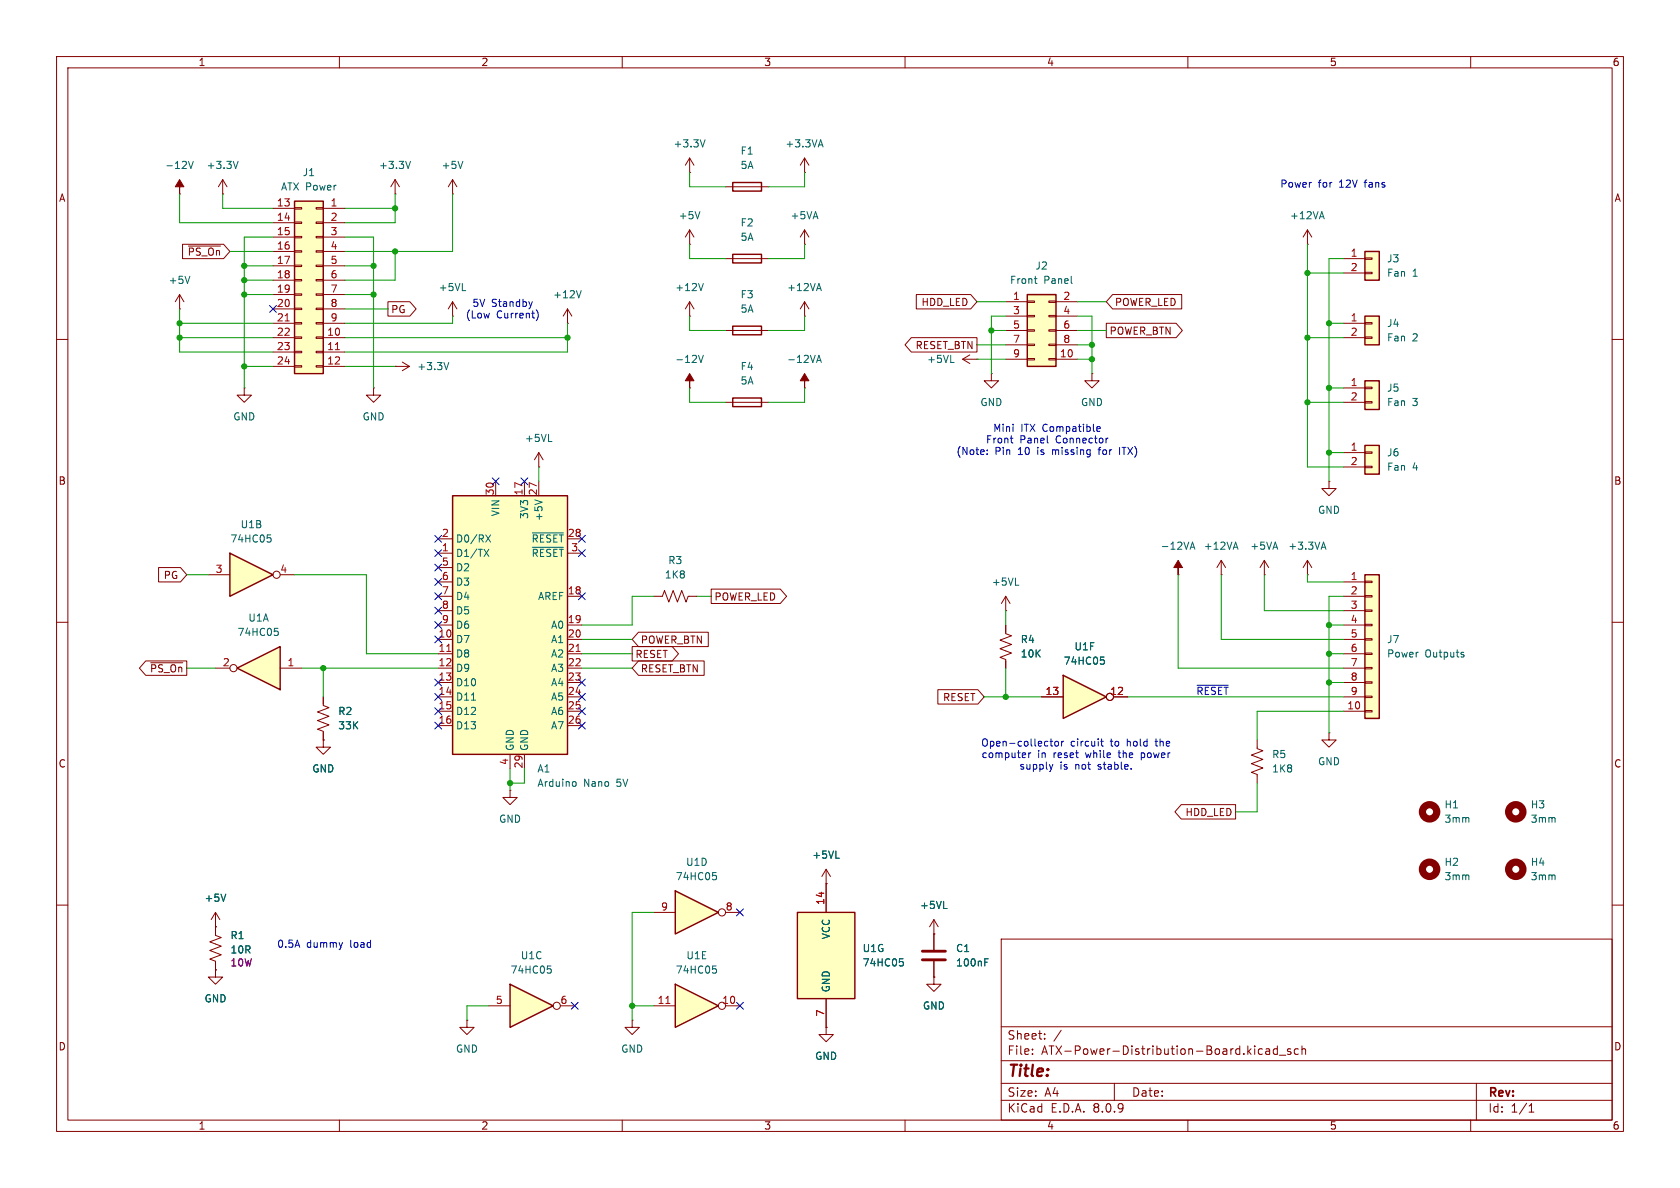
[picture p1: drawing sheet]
<svg xmlns="http://www.w3.org/2000/svg" width="297mm" height="210mm" viewBox="0 0 297 210" stroke-linecap="round" stroke-linejoin="round" font-family="sans-serif">
<g fill="none" stroke="#840000" stroke-width=".18">
<path d="M10 10h277v190h-277zM12 12h273v186h-273zM60 10v2M110 10v2M160 10v2M210 10v2M260 10v2M10 60h2M285 60h2M10 110h2M285 110h2M10 160h2"/>
<path d="M177 166h108v32h-108zM285 160h2M60 198v2M110 198v2M160 198v2M177 194.5h108M177 191.5h108M177 187.5h108M177 181.5h108M182.5 186.3v.1M182.5 185.5v.1M184.7 183.6v.1"/>
<path d="M184.7 182.8v.1M187.6 182.1l-1.3 2M197 191.5v3M210 198v2M222.6 186.3h.6M222.6 185.5h.6M223.8 185.5h.6l.1 .9M224.5 185.8h-.5a.29 .29 0 0 0-.3 .3 .29 .29 0 0 0 .3 .3l.5-.1M225.8 185.5l-.4-.1-.3 .3v.4l.1 .2h.6M225.8 184.9v1.5M226.2 186.5h1.1M228.2 185.5l-.4-.1-.2 .2 .1 .2 .5 .2v.3h-.6"/>
<path d="M229.5 185.5l-.4-.1-.3 .3v.4l.2 .2h.5M230.2 185.5l.2-.1 .3 .1 .1 .9M230.2 184.9v1.5M260 198v2M261 191.5v6.5M270.3 196.6h.9M270.3 195.5l.4-.4v1.5"/>
</g>
<path d="M40.6 97.8l7.7 3.8-7.7 3.8z" fill="#ffffc2"/>
<path d="M129.5 32.3h5.1v1.5h-5.1zM129.5 45h5.1v1.5h-5.1zM129.5 57.7h5.1v1.5h-5.1zM129.5 70.4h5.1v1.5h-5.1zM40.6 97.8l7.7 3.8-7.7 3.8z" fill="none" stroke="#840000" stroke-width=".25"/>
<g fill="none" stroke="#840000" stroke-width=".18">
<path d="M80 34.3h.1M80 31.8l-.8 1.2M80 31.8v2.5M80 31.8l.8 1.2M121.9 30.5h.1M121.9 27.9l-.7 1.3M121.9 27.9v2.6M121.9 27.9l.8 1.3M128.3 33h7.6M142.2 30.5h.1M142.2 27.9v2.6M142.2 27.9l-.7 1.3"/>
<path d="M142.2 27.9l.8 1.3M80 55.9h.1M80 53.3v2.6M80 53.3l-.8 1.3M80 53.3l.8 1.3M100.3 57.2h.1M100.3 54.6l-.7 1.3M100.3 54.6v2.6M100.3 54.6l.8 1.3M121.9 43.2h.1M121.9 55.9h.1M121.9 40.6v2.6"/>
<path d="M121.9 53.3v2.6M121.9 40.6l-.7 1.3M121.9 40.6l.8 1.3M121.9 53.3l-.7 1.3M121.9 53.3l.8 1.3M128.3 45.7h7.6M128.3 58.4h7.6M142.2 43.2h.1M142.2 55.9h.1M142.2 40.6l-.7 1.3M142.2 40.6v2.6M142.2 53.3v2.6"/>
<path d="M142.2 40.6l.8 1.3M142.2 53.3l-.7 1.3M142.2 53.3l.8 1.3M43.2 68.6v1.3h1.2l-1.2 1.2-1.3-1.2h1.3M43.2 68.6h.1M66 68.6v1.3h1.3l-1.3 1.2-1.2-1.2h1.2M66 68.6h.1M121.9 68.6h.1M128.3 71.1h7.6M170.2 63.5l1.2 .8M170.2 63.5h2.5M171.4 62.7l-1.2 .8"/>
<path d="M172.7 63.5h.1M36.8 101.6h3.8M49.5 101.6h2.6"/>
<circle cx="48.9" cy="101.6" r=".63"/>
</g>
<g fill="none" stroke="#006464" stroke-width=".18">
<path d="M81.8 28.5l-.4 1.3M123.7 37.4l-.4 1.3M124.6 24.7l-.4 1.3M144.8 25.6h.6M145.1 24.7l.4 1.3M81.7 51.4h.6M102.7 51.4l-.4 1.2M124.3 50.1l-.4 1.3M144.5 51h.6M144.8 50.1l.4 1.3M123.5 62.8l.4 1.3 .4-1.3M168.1 64.1h.6"/>
<path d="M47.3 94.6h.6M47.4 95h.3l.2 .3-.1 .5h-.4"/>
</g>
<path d="M121.9 66l.8 1.3h-.8v1.3v-1.3h-.7z" fill="#840000" stroke="#840000" stroke-width=".18"/>
<path d="M188 119.4l7.6 3.8-7.6 3.8z" fill="#ffffc2"/>
<path d="M188 119.4l7.6 3.8-7.6 3.8z" fill="none" stroke="#840000" stroke-width=".25"/>
<g fill="none" stroke="#840000" stroke-width=".18">
<path d="M69.8 64.8h.1M69.8 64.8h2.6M71.1 64l1.3 .8M72.4 64.8l-1.3 .7M215.9 99.1l-.8 1.2M215.9 99.1v2.5M215.9 99.1l.8 1.2M223.5 99.1l-.7 1.2M223.5 99.1v2.5M223.5 99.1l.8 1.2M231.1 99.1l-.7 1.2M231.1 99.1v2.5"/>
<path d="M231.1 99.1l.8 1.2M177.8 108h.1M177.8 105.4l-.8 1.3M177.8 105.4v2.6M177.8 105.4l.8 1.3M208.3 101.6h.1M215.9 101.6h.1M223.5 101.6h.1M231.1 101.6h.1M184.1 123.2h3.9M196.8 123.2h2.6M222.2 130.8v1.5l1.1 .4-2.1 .8 2.1 .7-2.1 .8 2.1 .8-2.1 .7 1 .4v1.5"/>
<path d="M234.9 129.5v1.3h1.3l-1.3 1.3-1.2-1.3h1.2M234.9 129.5h.1M146 156.2h.1M146 153.7l-.7 1.2M146 153.7v2.5M146 153.7l.8 1.2M165.1 172.7v1.3h1.3l-1.3 1.3-1.3-1.3h1.3M165.1 172.7h.1M165.1 165.1h.1M165.1 162.6v5.3M165.1 169.9v2.8M165.1 162.6l-.8 1.2"/>
<path d="M165.1 162.6l.8 1.2M146 181.6v1.3h1.3l-1.3 1.3-1.2-1.3h1.2M146 181.6h.1"/>
<circle cx="196.2" cy="123.2" r=".63"/>
</g>
<g fill="none" stroke="#006464" stroke-width=".18">
<path d="M79.3 64.1l-.4 1.2M210.4 97.1l.4-1.3 .4 1.3M210.5 96.7h.6M218.1 96.7h.6M218.4 95.8l.5 1.3M233.7 96.7h.6M234 95.8l.4 1.3M179.5 103.4h.6M194.6 116.1h.6M194.7 116.6h.3l.2 .3-.1 .5h-.4M147.8 151.7h.6M166.8 160.6h.6"/>
<path d="M174.1 170.1h.4M174.1 169.5h.6"/>
</g>
<g fill="none" stroke="#840000" stroke-width="1.3">
<circle cx="252.7" cy="143.5" r="1.27"/>
<circle cx="252.7" cy="153.7" r="1.27"/>
<circle cx="268" cy="143.5" r="1.27"/>
<circle cx="268" cy="153.7" r="1.27"/>
</g>
<path d="M208.3 99.1l.7 1.2h-.7v1.3v-1.3h-.8z" fill="#840000" stroke="#840000" stroke-width=".18"/>
<path d="M163.1 169.7h4M163.1 168.1h4" fill="none" stroke="#840000" stroke-width=".51"/>
<path d="M141 161.3h10.1v15.2h-10.1z" fill="#ffffc2"/>
<path d="M141 161.3h10.1v15.2h-10.1z" fill="none" stroke="#840000" stroke-width=".25"/>
<path d="M146 156.2v5.1M146 176.5v5.1M82.5 180.3v1.3h1.3l-1.3 1.3-1.2-1.3h1.2M82.5 180.3h.1M111.8 180.3v1.3h1.2l-1.2 1.3-1.3-1.3h1.3M111.8 180.3h.1" fill="none" stroke="#840000" stroke-width=".18"/>
<path d="M159 169.5h.6M159.2 170h.3l.2 .2-.1 .4-.4 .2" fill="none" stroke="#006464" stroke-width=".18"/>
<path d="M90.2 174l7.6 3.8-7.6 3.8z" fill="#ffffc2"/>
<path d="M90.2 174l7.6 3.8-7.6 3.8z" fill="none" stroke="#840000" stroke-width=".25"/>
<g fill="none" stroke="#840000" stroke-width=".18">
<path d="M115.6 105.4h1.5l.4-1 .7 2 .8-2 .8 2 .7-2 .8 2 .4-1h1.5M90.2 139.7v1.3h1.2l-1.2 1.2-1.3-1.2h1.3M90.2 139.7h.1M86.4 177.8h3.8M99.1 177.8h2.5"/>
<circle cx="98.4" cy="177.8" r=".63"/>
</g>
<path d="M96.8 170.8h.6M96.9 171.2h.3l.3 .3-.2 .5h-.4" fill="none" stroke="#006464" stroke-width=".18"/>
<path d="M119.4 157.5l7.6 3.8-7.6 3.8z" fill="#ffffc2"/>
<path d="M119.4 157.5l7.6 3.8-7.6 3.8z" fill="none" stroke="#840000" stroke-width=".25"/>
<g fill="none" stroke="#840000" stroke-width=".18">
<path d="M115.6 161.3h3.8M128.3 161.3h2.5"/>
<circle cx="127.6" cy="161.3" r=".63"/>
</g>
<path d="M126 154.2h.6M126.1 154.7h.3l.3 .3-.2 .5h-.4" fill="none" stroke="#006464" stroke-width=".18"/>
<path d="M119.4 174l7.6 3.8-7.6 3.8z" fill="#ffffc2"/>
<path d="M119.4 174l7.6 3.8-7.6 3.8z" fill="none" stroke="#840000" stroke-width=".25"/>
<g fill="none" stroke="#840000" stroke-width=".18">
<path d="M31.7 34.3h.1M39.4 34.3h.1M39.4 31.8l-.8 1.2M39.4 31.8v2.5M39.4 31.8l.7 1.2M69.8 34.3h.1M69.8 31.8l-.7 1.2M69.8 31.8v2.5M69.8 31.8l.8 1.2M31.7 54.6h.1M31.7 52.1l-.7 1.2M31.7 52.1v2.5"/>
<path d="M31.7 52.1l.8 1.2M142.2 68.6h.1M115.6 177.8h3.8M128.3 177.8h2.5"/>
<circle cx="127.6" cy="177.8" r=".63"/>
</g>
<path d="M117.7 177.4h.7" fill="none" stroke="#a90000" stroke-width=".18"/>
<path d="M33.3 28.5l.4 1.3 .5-1.3M42.1 28.5l-.4 1.3M72.6 28.5l-.5 1.3M33.6 48.8l-.5 1.3M144.4 64.1l.4-1.3 .4 1.3M144.5 63.7h.6M126 170.8h.6M126.1 171.2h.3l.3 .3-.2 .5h-.4" fill="none" stroke="#006464" stroke-width=".18"/>
<g fill="#840000" stroke="#840000" stroke-width=".18">
<path d="M142.2 66l.8 1.3h-.8v1.3v-1.3h-.7z"/>
<path d="M31.7 31.8l.8 1.2h-.8v1.3v-1.3h-.7z"/>
</g>
<path d="M52.1 35.6h5v30.4h-5z" fill="#ffffc2"/>
<g fill="none" stroke="#840000" stroke-width=".18">
<path d="M48.3 36.8h3.8M48.3 39.4h3.8M52.1 39.2h1.2v.3h-1.2zM52.1 36.7h1.2v.3h-1.2zM55.9 39.2h1.2v.3h-1.2zM55.9 36.7h1.2v.3h-1.2zM57.1 36.8h3.9M57.1 39.4h3.9M48.3 59.7h3.8M48.3 41.9h3.8M48.3 44.5h3.8M48.3 47h3.8"/>
<path d="M48.3 49.5h3.8M48.3 52.1h3.8M48.3 54.6h3.8M48.3 57.2h3.8M52.1 59.6h1.2v.2h-1.2zM52.1 57h1.2v.3h-1.2zM52.1 54.5h1.2v.2h-1.2zM52.1 51.9h1.2v.3h-1.2zM52.1 49.4h1.2v.3h-1.2zM52.1 46.9h1.2v.2h-1.2zM52.1 44.3h1.2v.3h-1.2zM52.1 41.8h1.2v.2h-1.2z"/>
<path d="M55.9 59.6h1.2v.2h-1.2zM55.9 57h1.2v.3h-1.2zM55.9 54.5h1.2v.2h-1.2zM55.9 51.9h1.2v.3h-1.2zM55.9 49.4h1.2v.3h-1.2zM55.9 46.9h1.2v.2h-1.2zM55.9 44.3h1.2v.3h-1.2zM55.9 41.8h1.2v.2h-1.2zM57.1 59.7h3.9M57.1 41.9h3.9M57.1 44.5h3.9M57.1 47h3.9"/>
<path d="M57.1 49.5h3.9M57.1 52.1h3.9M57.1 54.6h3.9M57.1 57.2h3.9M48.3 62.2h3.8M48.3 64.8h3.8M52.1 64.6h1.2v.3h-1.2zM52.1 62.1h1.2v.3h-1.2zM55.9 64.6h1.2v.3h-1.2zM55.9 62.1h1.2v.3h-1.2zM57.1 62.2h3.9M57.1 64.8h3.9"/>
</g>
<path d="M52.1 35.6h5v30.4h-5z" fill="none" stroke="#840000" stroke-width=".25"/>
<path d="M50.4 56.7h.7M59.3 61.8h.7" fill="none" stroke="#a90000" stroke-width=".18"/>
<path d="M241.3 55.9h2.5v5.1h-2.5z" fill="#ffffc2"/>
<path d="M237.5 57.2h3.8M237.5 59.7h3.8M241.3 59.6h1.3v.2h-1.3zM241.3 57h1.3v.3h-1.3z" fill="none" stroke="#840000" stroke-width=".18"/>
<path d="M241.3 55.9h2.5v5.1h-2.5z" fill="none" stroke="#840000" stroke-width=".25"/>
<path d="M241.3 67.3h2.5v5.1h-2.5z" fill="#ffffc2"/>
<path d="M237.5 68.6h3.8M237.5 71.1h3.8M241.3 71h1.3v.2h-1.3zM241.3 68.5h1.3v.2h-1.3zM234.9 85.1v1.3h1.3l-1.3 1.2-1.2-1.2h1.2M234.9 85.1h.1" fill="none" stroke="#840000" stroke-width=".18"/>
<path d="M241.3 67.3h2.5v5.1h-2.5z" fill="none" stroke="#840000" stroke-width=".25"/>
<path d="M241.3 78.7h2.5v5.1h-2.5z" fill="#ffffc2"/>
<path d="M175.3 66v1.3h-1.3l1.3 1.3 1.2-1.3h-1.2M175.3 66h.1M193 66v1.3h1.3l-1.3 1.3-1.2-1.3h1.2M193 66h.1M241.3 79.9h1.3v.2h-1.3zM237.5 80h3.8M237.5 82.6h3.8M241.3 82.4h1.3v.3h-1.3z" fill="none" stroke="#840000" stroke-width=".18"/>
<path d="M241.3 78.7h2.5v5.1h-2.5z" fill="none" stroke="#840000" stroke-width=".25"/>
<path d="M181.6 52.1h5.1v12.7h-5.1z" fill="#ffffc2"/>
<g fill="none" stroke="#840000" stroke-width=".18">
<path d="M177.8 53.3h3.8M177.8 55.9h3.8M177.8 58.4h3.8M181.6 58.3h1.3v.2h-1.3zM181.6 55.8h1.3v.2h-1.3zM181.6 53.2h1.3v.3h-1.3zM185.4 58.3h1.3v.2h-1.3zM185.4 55.8h1.3v.2h-1.3zM185.4 53.2h1.3v.3h-1.3zM186.7 53.3h3.8M186.7 55.9h3.8M186.7 58.4h3.8"/>
<path d="M231.1 43.2h.1M231.1 40.6l-.7 1.3M231.1 40.6v2.6M231.1 40.6l.8 1.3M177.8 63.5h3.8M177.8 61h3.8M181.6 63.4h1.3v.2h-1.3zM181.6 60.8h1.3v.3h-1.3zM185.4 63.4h1.3v.2h-1.3zM185.4 60.8h1.3v.3h-1.3zM186.7 63.5h3.8M186.7 61h3.8"/>
</g>
<path d="M181.6 52.1h5.1v12.7h-5.1z" fill="none" stroke="#840000" stroke-width=".25"/>
<path d="M233.4 38.3h.6M233.7 37.4l.4 1.3M182.8 49.3h.5M183.1 50l.2 .1M189.4 50l.2 .1" fill="none" stroke="#006464" stroke-width=".18"/>
<path d="M241.3 44.5h2.5v5h-2.5z" fill="#ffffc2"/>
<g fill="none" stroke="#840000" stroke-width=".18">
<path d="M237.5 45.7h3.8M237.5 48.3h3.8M241.3 48.1h1.3v.3h-1.3zM241.3 45.6h1.3v.2h-1.3zM95.2 82.6h.1M95.2 80l-.7 1.3M95.2 80v2.6M95.2 80l.8 1.3M177.8 110.5v1.5l1 .4-2 .8 2 .7-2 .8 2 .7-2 .8 1 .4v1.5M57.1 130.8v1.3h1.3l-1.3 1.3-1.2-1.3h1.2M57.1 130.8h.1M57.1 123.2v1.5l1.1 .4-2.1 .8 2.1 .7-2.1 .8 2.1 .7-2.1 .8 1 .4v1.5"/>
<path d="M38.1 163.8h.1M38.1 171.5v1.2h1.3l-1.3 1.3-1.3-1.3h1.3M38.1 171.5h.1M38.1 161.3v4.1l1 .3-2 .8 2 .8-2 .7 2 .8-2 .7 1 .4v1.6M38.1 161.3l-.8 1.3M38.1 161.3l.8 1.3"/>
</g>
<path d="M241.3 44.5h2.5v5h-2.5z" fill="none" stroke="#840000" stroke-width=".25"/>
<path d="M97 78h.6M39.9 158.1l-.4 1.2" fill="none" stroke="#006464" stroke-width=".18"/>
<path d="M80 87.6h20.3v45.8h-20.3z" fill="#ffffc2"/>
<path d="M80 87.6h20.3v45.8h-20.3z" fill="none" stroke="#840000" stroke-width=".25"/>
<g fill="none" stroke="#840000" stroke-width=".18">
<path d="M77.5 97.8h2.5M77.5 95.3h2.5M87.6 85.1v2.5M92.7 85.1v2.5M95.2 85.1v2.5M100.3 97.8h2.6M100.3 95.3h2.6M77.5 113h2.5M77.5 115.6h2.5M77.5 118.1h2.5M77.5 105.4h2.5M77.5 110.5h2.5"/>
<path d="M77.5 100.3h2.5M77.5 102.9h2.5M77.5 108h2.5M100.3 113h2.6M100.3 115.6h2.6M100.3 118.1h2.6M100.3 105.4h2.6M100.3 110.5h2.6M77.5 120.7h2.5M77.5 123.2h2.5M77.5 125.7h2.5M77.5 128.3h2.5"/>
<path d="M90.2 133.4v2.5M92.7 133.4v2.5M100.3 120.7h2.6M100.3 123.2h2.6M100.3 125.7h2.6M100.3 128.3h2.6"/>
</g>
<path d="M85.6 97.1l.8 1.3M85.9 94.6l.8 1.2M86.4 97.1l-.8 1.3M86.7 94.6l-.8 1.2M94.1 94.2h5.5M94.1 96.7h5.5M94.6 88.4l1.2 .4M83.3 123.8h.8M101.4 138.2h.3l.1 .2v.5l-.4 .1" fill="none" stroke="#006464" stroke-width=".18"/>
<path d="M79 115.2h.7M101.8 115.2h.8" fill="none" stroke="#a90000" stroke-width=".18"/>
<path d="M41.9 118.1l7.6-3.8v7.6z" fill="#ffffc2"/>
<path d="M41.9 118.1l7.6-3.8v7.6z" fill="none" stroke="#840000" stroke-width=".25"/>
<g fill="none" stroke="#840000" stroke-width=".18">
<path d="M38.1 118.1h2.5M49.5 118.1h3.8"/>
<circle cx="41.3" cy="118.1" r=".63"/>
</g>
<path d="M48.5 111.1h.6M48.7 111.6h.3l.2 .2-.1 .5h-.4" fill="none" stroke="#006464" stroke-width=".18"/>
<path d="M241.3 101.6h2.5v25.4h-2.5z" fill="#ffffc2"/>
<g fill="none" stroke="#840000" stroke-width=".18">
<path d="M32.3 43.2h7.2l1.1 1.3-1.1 1.2h-7.2zM33.3 43.5h5.7M68.6 53.3h3.9l1.1 1.3-1.1 1.3h-3.9zM161.1 59.7h11.6v2.5h-11.6l-1.1-1.2zM162 52.1h9.6l1.1 1.2-1.1 1.3h-9.6zM195.6 57.1h12.3l1.1 1.3-1.1 1.3h-12.3zM196.7 52.1h12.2v2.5h-12.2l-1.1-1.3zM25.8 116.8h7.2v2.6h-7.2l-1.2-1.3zM26.6 117.2h5.7M28 100.3h3.9l1.1 1.3-1.1 1.3h-3.9zM111.8 114.3h7l1.2 1.3-1.2 1.2h-7zM112.9 116.8h11.6v2.6h-11.6l-1.1-1.3z"/>
<path d="M112.9 111.8h12.3v2.5h-12.3l-1.1-1.3zM125.7 104.1h12.2l1.2 1.3-1.2 1.3h-12.2zM177.8 110.5v1.3M177.8 116.8v1.3M237.5 102.9h3.8M237.5 105.4h3.8M237.5 108h3.8M237.5 110.5h3.8M237.5 113h3.8M237.5 115.6h3.8M237.5 118.1h3.8M241.3 118h1.3v.2h-1.3z"/>
<path d="M241.3 115.4h1.3v.3h-1.3zM241.3 112.9h1.3v.3h-1.3zM241.3 110.4h1.3v.2h-1.3zM241.3 107.8h1.3v.3h-1.3zM241.3 105.3h1.3v.2h-1.3zM241.3 102.7h1.3v.3h-1.3zM57.1 130.8h.1M57.1 123.2v1.3M57.1 129.5v1.3M165.8 121.9h7.1l1.1 1.3-1.1 1.3h-7.1zM184.1 123.2h3.9M196.8 123.2h2.6"/>
<path d="M237.5 125.7h3.8M237.5 120.7h3.8M237.5 123.2h3.8M241.3 125.6h1.3v.3h-1.3zM241.3 123.1h1.3v.2h-1.3zM241.3 120.5h1.3v.3h-1.3zM146 156.2h.1M146 156.2v5.1M208.8 142.2h9.6v2.6h-9.6l-1.1-1.3zM38.1 171.5h.1M38.1 163.8h.1M38.1 163.8v1.3"/>
<path d="M38.1 170.2v1.3M146 176.5v5.1M165.1 165.1h.1M165.1 172.7h.1M165.1 165.1v2.8M165.1 169.9v2.8M146 181.6h.1"/>
<circle cx="196.2" cy="123.2" r=".63"/>
</g>
<path d="M241.3 101.6h2.5v25.4h-2.5z" fill="none" stroke="#840000" stroke-width=".25"/>
<path d="M194.6 116.1h.6M194.7 116.6h.3l.2 .3-.1 .5h-.4M258.6 115.7l.2 .2-.2 .2M258.6 115.3l.2 .1M39.9 158.1l-.4 1.2M147.8 151.7h.6M159 169.5h.6M159.2 170h.3l.2 .2-.1 .4-.4 .2M166.8 160.6h.6M174.1 169.5h.6M174.1 170.1h.4" fill="none" stroke="#006464" stroke-width=".18"/>
<g fill="none" stroke="#0000c2" stroke-width=".18">
<path d="M94.1 53.3l-.3 .9M94.8 54.8a1.46 1.46 0 0 1 0 1.9M174.5 79.6v.1M178.6 77.5h.5M178.8 78.2l.3 .1M185.2 78.2l.1 .1M193.9 76.1l.2 .2 .3-.1M193.9 75.6l.2-.2h.2l.2 .2v.1l-.6 .1M194.1 79.5h.5M194.4 79.1l-.1 1.3M195.9 77.5l-.4 .2M197.9 79.1v1.3"/>
<path d="M174.5 80.2v.2M181.9 133.1v.8M182 133.1l-.1 .2M185.5 135.1l.3 .9M185.6 131h.5M185.8 130.6v1.1l.3 .2M185.8 136l-.1 .3M186.1 135.1l-.3 .9M186.5 131.2l.2-.2 .4 .2v.4l-.1 .2-.3 .1-.2-.1zM187.7 131v.9M188 131l-.3 .3M194.6 131h.5"/>
<path d="M194.8 130.6v1.1l.3 .2M201.8 133.1v1.3M201.8 133.9h.1M201.9 133.1h-.1M211.6 121.1h5.5"/>
</g>
<g fill="none" stroke="#009600" stroke-width=".18">
<path d="M31.7 34.3v5.1h16.6M39.4 34.3v2.5h8.9M61 36.8h8.8M69.8 34.3v5.1h-8.8M80 34.3v10.2h-19M121.9 30.5v2.5h6.4M142.2 30.5v2.5h-6.3M31.7 57.2h16.6M31.7 59.7h16.6M31.7 54.6v7.6h16.6M40.6 44.5h7.7M43.2 52.1h5.1"/>
<path d="M43.2 47h5.1M43.2 49.5h5.1M48.3 41.9h-5.1v26.7M61 52.1h5M61 59.7h39.3M61 41.9h5v26.7M61 47h5M61 54.6h7.6M69.8 44.5v5h-8.8M80 55.9v1.3h-19M100.3 57.2v5h-39.3M121.9 55.9v2.5h6.4"/>
<path d="M121.9 43.2v2.5h6.4M142.2 55.9v2.5h-6.3M142.2 43.2v2.5h-6.3M172.7 53.3h5.1M175.3 58.4h2.5M177.8 55.9h-2.5v10.1M190.5 55.9h2.5v10.1M190.5 58.4h5.1M190.5 53.3h5.1M231.1 43.2v39.4h6.4M231.1 48.3h6.4M231.1 59.7h6.4"/>
<path d="M234.9 57.2h2.6M237.5 45.7h-2.6v39.4M43.2 64.8h5.1M61 64.8h8.8M121.9 68.6v2.5h6.4M142.2 68.6v2.5h-6.3M172.7 63.5h5.1M172.7 61h5.1M190.5 63.5h2.5M190.5 61h2.5M231.1 71.1h6.4M234.9 68.6h2.6"/>
<path d="M95.2 82.6v2.5M234.9 80h2.6M33 118.1h5.1M33 101.6h3.8M52.1 101.6h12.7v14h12.7M53.3 118.1h24.2M57.1 118.1v5.1M102.9 118.1h8.9M102.9 115.6h8.9M102.9 113h8.9M115.6 105.4h-3.8v5.1h-8.9M123.2 105.4h2.5"/>
<path d="M177.8 108v2.5M177.8 118.1v5.1M208.3 101.6v16.5h29.2M215.9 101.6v11.4h21.6M223.5 101.6v6.4h14M231.1 101.6v1.3h6.4M234.9 115.6h2.6M234.9 110.5h2.6M237.5 105.4h-2.6v24.1M90.2 135.9v3.8M92.7 135.9v2.5h-2.5M174 123.2h10.1"/>
<path d="M199.4 123.2h38.1M222.2 138.4v5.1h-3.8M234.9 120.7h2.6M237.5 125.7h-15.3v5.1M86.4 177.8h-3.9v2.5M111.8 177.8h3.8M115.6 161.3h-3.8v19"/>
</g>
<g fill="none" stroke="#000084" stroke-width=".18">
<path d="M47.7 54l1.2 1.2M48.9 54l-1.2 1.2M76.9 94.6l1.2 1.3M76.9 99.7l1.2 1.2M76.9 97.2l1.2 1.2M78.1 94.6l-1.2 1.3M78.1 99.7l-1.2 1.2M78.1 97.2l-1.2 1.2M87 84.5l1.2 1.2M88.2 84.5l-1.2 1.2M92.1 84.5l1.2 1.2M93.3 84.5l-1.2 1.2"/>
<path d="M102.3 97.2l1.2 1.2M102.3 94.6l1.2 1.3M103.5 97.2l-1.2 1.2M103.5 94.6l-1.2 1.3M76.9 109.9l1.2 1.2M76.9 102.3l1.2 1.2M76.9 112.4l1.2 1.2M76.9 104.8l1.2 1.2M76.9 107.3l1.2 1.3M78.1 109.9l-1.2 1.2M78.1 102.3l-1.2 1.2M78.1 112.4l-1.2 1.2"/>
<path d="M78.1 104.8l-1.2 1.2M78.1 107.3l-1.2 1.3M102.3 104.8l1.2 1.2M103.5 104.8l-1.2 1.2M76.9 127.7l1.2 1.2M76.9 122.6l1.2 1.2M76.9 125.1l1.2 1.2M76.9 120l1.2 1.3M78.1 127.7l-1.2 1.2M78.1 122.6l-1.2 1.2M78.1 125.1l-1.2 1.2M78.1 120l-1.2 1.3"/>
<path d="M102.3 125.1l1.2 1.2M102.3 127.7l1.2 1.2M102.3 122.6l1.2 1.2M102.3 120l1.2 1.3M103.5 125.1l-1.2 1.2M103.5 127.7l-1.2 1.2M103.5 122.6l-1.2 1.2M103.5 120l-1.2 1.3M101 177.2l1.2 1.2M102.2 177.2l-1.2 1.2M130.2 160.7l1.2 1.2M130.2 177.2l1.2 1.2"/>
<path d="M131.4 160.7l-1.2 1.2M131.4 177.2l-1.2 1.2"/>
</g>
<g fill="#009600" stroke="#009600" stroke-width=".18">
<circle cx="90.2" cy="138.4" r=".46"/>
<circle cx="57.1" cy="118.1" r=".46"/>
<circle cx="100.3" cy="59.7" r=".46"/>
<circle cx="234.9" cy="110.5" r=".46"/>
<circle cx="177.8" cy="123.2" r=".46"/>
<circle cx="234.9" cy="120.7" r=".46"/>
<circle cx="234.9" cy="115.6" r=".46"/>
<circle cx="43.2" cy="52.1" r=".46"/>
<circle cx="31.7" cy="57.2" r=".46"/>
<circle cx="43.2" cy="64.8" r=".46"/>
<circle cx="31.7" cy="59.7" r=".46"/>
<circle cx="69.8" cy="44.5" r=".46"/>
<circle cx="69.8" cy="36.8" r=".46"/>
<circle cx="175.3" cy="58.4" r=".46"/>
<circle cx="231.1" cy="48.3" r=".46"/>
<circle cx="234.9" cy="68.6" r=".46"/>
<circle cx="231.1" cy="71.1" r=".46"/>
<circle cx="234.9" cy="57.2" r=".46"/>
<circle cx="231.1" cy="59.7" r=".46"/>
<circle cx="234.9" cy="80" r=".46"/>
<circle cx="193" cy="61" r=".46"/>
<circle cx="193" cy="63.5" r=".46"/>
<circle cx="43.2" cy="49.5" r=".46"/>
<circle cx="43.2" cy="47" r=".46"/>
<circle cx="66" cy="52.1" r=".46"/>
<circle cx="66" cy="47" r=".46"/>
<circle cx="111.8" cy="177.8" r=".46"/>
</g>
<text font-size="2.8" fill="#840000" x="178" y="190.9">Title:</text>
<g font-size="2.1" fill="#840000">
<text x="178" y="184">Sheet:</text>
<text x="178" y="186.7">File:</text>
<text x="184.1" y="186.7">ATX-Power-Distribution-Board.kicad_sch</text>
<text x="178" y="196.9">KiCad</text>
<text x="178" y="194.1">Size:</text>
<text x="184.7" y="194.1">A4</text>
<text x="185.7" y="196.9">E.D.A.</text>
<text x="193.3" y="196.9">8.0.9</text>
<text x="200" y="194.1">Date:</text>
<text x="263" y="194.3">Rev:</text>
<text x="263" y="196.9">Id:</text>
<text x="267.1" y="196.9">1/1</text>
</g>
<g font-size="1.8" fill="#840000">
<text x="35" y="11.9">1</text>
<text x="85" y="11.9">2</text>
<text x="135" y="11.9">3</text>
<text x="185" y="11.9">4</text>
<text x="235" y="11.9">5</text>
<text x="285" y="11.9">6</text>
<text x="10.3" y="35.9">A</text>
<text x="285.3" y="35.9">A</text>
<text x="33.1" y="45.4">~{PS_On}</text>
<text x="69.1" y="55.6">PG</text>
<text x="162.8" y="54.3">HDD_LED</text>
<text x="196.1" y="59.4">POWER_BTN</text>
<text x="197" y="54.3">POWER_LED</text>
<text x="161.8" y="61.9">RESET_BTN</text>
<text x="10.3" y="85.9">B</text>
<text x="285.3" y="85.9">B</text>
<text x="28.8" y="102.6">PG</text>
<text x="126.2" y="106.4">POWER_LED</text>
<text x="113.2" y="114">POWER_BTN</text>
<text x="26.4" y="119.1">~{PS_On}</text>
<text x="112.2" y="116.5">RESET</text>
<text x="113.2" y="119.1">RESET_BTN</text>
<text x="166.6" y="124.1">RESET</text>
<text x="10.3" y="135.9">C</text>
<text x="285.3" y="135.9">C</text>
<text x="209.5" y="144.5">HDD_LED</text>
<text x="10.3" y="185.9">D</text>
<text x="285.3" y="185.9">D</text>
<text x="35" y="199.9">1</text>
<text x="85" y="199.9">2</text>
<text x="135" y="199.9">3</text>
<text x="185" y="199.9">4</text>
<text x="235" y="199.9">5</text>
<text x="285" y="199.9">6</text>
</g>
<g font-size="1.8" fill="#006464">
<text x="119" y="26.3">+3.3V</text>
<text x="130.8" y="27.5">F1</text>
<text x="138.8" y="26.3">+3.3VA</text>
<text x="29.1" y="30.1">-12V</text>
<text x="36.4" y="30.1">+3.3V</text>
<text x="49.6" y="33.9">ATX Power</text>
<text x="53.4" y="31.3">J1</text>
<text x="66.9" y="30.1">+3.3V</text>
<text x="78" y="30.1">+5V</text>
<text x="130.8" y="30.1">5A</text>
<text x="119.9" y="39">+5V</text>
<text x="130.8" y="40.2">F2</text>
<text x="139.7" y="39">+5VA</text>
<text x="228" y="39">+12VA</text>
<text x="130.8" y="42.8">5A</text>
<text x="183" y="47.9">J2</text>
<text x="245.1" y="46.6">J3</text>
<text x="29.7" y="50.4">+5V</text>
<text x="77.5" y="51.7">+5VL</text>
<text x="97.7" y="52.9">+12V</text>
<text x="119.3" y="51.7">+12V</text>
<text x="130.8" y="52.9">F3</text>
<text x="139.1" y="51.7">+12VA</text>
<text x="178.5" y="50.4">Front</text>
<text x="184.5" y="50.4">Panel</text>
<text x="245.1" y="49.1">Fan</text>
<text x="249.7" y="49.1">1</text>
<text x="130.8" y="55.5">5A</text>
<text x="245.1" y="58">J4</text>
<text x="73.7" y="65.6">+3.3V</text>
<text x="119.3" y="64.4">-12V</text>
<text x="130.8" y="65.6">F4</text>
<text x="139.1" y="64.4">-12VA</text>
<text x="163.8" y="64.4">+5VL</text>
<text x="245.1" y="60.6">Fan</text>
<text x="249.7" y="60.6">2</text>
<text x="130.8" y="68.2">5A</text>
<text x="173.2" y="72">GND</text>
<text x="191" y="72">GND</text>
<text x="245.1" y="69.4">J5</text>
<text x="245.1" y="72">Fan</text>
<text x="249.7" y="72">3</text>
<text x="41.1" y="74.5">GND</text>
<text x="64" y="74.5">GND</text>
<text x="92.7" y="78.3">+5VL</text>
<text x="245.1" y="80.9">J6</text>
<text x="245.1" y="83.4">Fan</text>
<text x="249.7" y="83.4">4</text>
<text x="42.4" y="93.6">U1B</text>
<text x="88.5" y="91.4" transform="rotate(-90 88.5 91.4)">VIN</text>
<text x="93.6" y="91.8" transform="rotate(-90 93.6 91.8)">3V3</text>
<text x="96.1" y="92.2" transform="rotate(-90 96.1 92.2)">+5V</text>
<text x="232.9" y="91">GND</text>
<text x="40.6" y="96.1">74HC05</text>
<text x="80.5" y="98.7">D1/TX</text>
<text x="80.5" y="96.1">D0/RX</text>
<text x="80.5" y="101.2">D2</text>
<text x="93.9" y="96.1">~{RESET}</text>
<text x="93.9" y="98.7">~{RESET}</text>
<text x="118" y="99.9">R3</text>
<text x="205.1" y="97.4">-12VA</text>
<text x="212.7" y="97.4">+12VA</text>
<text x="220.9" y="97.4">+5VA</text>
<text x="227.7" y="97.4">+3.3VA</text>
<text x="80.5" y="103.7">D3</text>
<text x="80.5" y="106.3">D4</text>
<text x="95" y="106.3">AREF</text>
<text x="117.4" y="102.5">1K8</text>
<text x="175.2" y="103.7">+5VL</text>
<text x="41.9" y="112.6">74HC05</text>
<text x="43.8" y="110.1">U1A</text>
<text x="80.5" y="113.9">D7</text>
<text x="80.5" y="108.8">D5</text>
<text x="80.5" y="111.4">D6</text>
<text x="97.3" y="111.4">A0</text>
<text x="97.3" y="113.9">A1</text>
<text x="180.3" y="113.9">R4</text>
<text x="245.1" y="113.9">J7</text>
<text x="80.5" y="116.4">D8</text>
<text x="80.5" y="119">D9</text>
<text x="97.3" y="116.4">A2</text>
<text x="97.3" y="119">A3</text>
<text x="180.3" y="116.4">10K</text>
<text x="187.9" y="117.7">74HC05</text>
<text x="189.9" y="115.2">U1F</text>
<text x="245.1" y="116.4">Power</text>
<text x="251.9" y="116.4">Outputs</text>
<text x="80.5" y="121.5">D10</text>
<text x="80.5" y="124.1">D11</text>
<text x="97.3" y="121.5">A4</text>
<text x="97.3" y="124.1">A5</text>
<text x="59.7" y="126.6">R2</text>
<text x="59.7" y="129.1">33K</text>
<text x="80.5" y="126.6">D12</text>
<text x="80.5" y="129.1">D13</text>
<text x="97.3" y="126.6">A6</text>
<text x="97.3" y="129.1">A7</text>
<text x="55.1" y="136.8">GND</text>
<text x="91" y="132.8" transform="rotate(-90 91 132.8)">GND</text>
<text x="93.6" y="132.8" transform="rotate(-90 93.6 132.8)">GND</text>
<text x="94.9" y="136.8">A1</text>
<text x="224.8" y="134.2">R5</text>
<text x="224.8" y="136.8">1K8</text>
<text x="232.9" y="135.5">GND</text>
<text x="94.9" y="139.3">Arduino</text>
<text x="103.2" y="139.3">Nano</text>
<text x="109.1" y="139.3">5V</text>
<text x="255.3" y="143.1">H1</text>
<text x="270.5" y="143.1">H3</text>
<text x="88.1" y="145.6">GND</text>
<text x="255.3" y="145.6">3mm</text>
<text x="270.5" y="145.6">3mm</text>
<text x="119.4" y="155.8">74HC05</text>
<text x="121.2" y="153.3">U1D</text>
<text x="143.5" y="152">+5VL</text>
<text x="255.3" y="155.8">3mm</text>
<text x="255.3" y="153.3">H2</text>
<text x="270.5" y="155.8">3mm</text>
<text x="270.5" y="153.3">H4</text>
<text x="36.1" y="159.6">+5V</text>
<text x="162.5" y="160.9">+5VL</text>
<text x="40.6" y="166.2">R1</text>
<text x="146.9" y="166.1" transform="rotate(-90 146.9 166.1)">VCC</text>
<text x="40.6" y="168.8">10R</text>
<text x="90.2" y="172.3">74HC05</text>
<text x="92" y="169.8">U1C</text>
<text x="119.4" y="172.3">74HC05</text>
<text x="121.2" y="169.8">U1E</text>
<text x="152.4" y="171">74HC05</text>
<text x="152.4" y="168.5">U1G</text>
<text x="168.9" y="168.5">C1</text>
<text x="168.9" y="171">100nF</text>
<text x="36.1" y="177.4">GND</text>
<text x="146.9" y="175.5" transform="rotate(-90 146.9 175.5)">GND</text>
<text x="163.1" y="178.7">GND</text>
<text x="80.5" y="186.3">GND</text>
<text x="109.7" y="186.3">GND</text>
<text x="144" y="187.6">GND</text>
</g>
<g font-size="1.8" fill="#0000c2">
<text x="226.2" y="33.4">Power</text>
<text x="233" y="33.4">for</text>
<text x="236.9" y="33.4">12V</text>
<text x="241.5" y="33.4">fans</text>
<text x="82.2" y="56.5">(Low</text>
<text x="83.4" y="54.5">5V</text>
<text x="86.9" y="54.5">Standby</text>
<text x="87.8" y="56.5">Current)</text>
<text x="175.5" y="76.5">Mini</text>
<text x="180.5" y="76.5">ITX Compatible</text>
<text x="169" y="80.6">(Note:</text>
<text x="174.2" y="78.6">Front</text>
<text x="175.9" y="80.6">Pin</text>
<text x="180.1" y="80.6">10</text>
<text x="180.3" y="78.6">Panel</text>
<text x="183.7" y="80.6">is</text>
<text x="186.5" y="80.6">missing</text>
<text x="186.8" y="78.6">Connector</text>
<text x="194.9" y="80.6">for</text>
<text x="198.7" y="80.6">ITX)</text>
<text x="211.4" y="123">~{RESET}</text>
<text x="173.4" y="132.2">Open-collector</text>
<text x="173.4" y="134.2">computer</text>
<text x="180.1" y="136.3">supply</text>
<text x="183.4" y="134.2">in</text>
<text x="186.3" y="134.2">reset</text>
<text x="187.4" y="136.3">is</text>
<text x="189.2" y="132.2">circuit</text>
<text x="190.2" y="136.3">not</text>
<text x="192.2" y="134.2">while</text>
<text x="194.4" y="136.3">stable.</text>
<text x="196.4" y="132.2">to</text>
<text x="198.2" y="134.2">the</text>
<text x="199.5" y="132.2">hold</text>
<text x="202.4" y="134.2">power</text>
<text x="204.8" y="132.2">the</text>
<text x="48.9" y="167.7">0.5A</text>
<text x="54.2" y="167.7">dummy</text>
<text x="62" y="167.7">load</text>
</g>
<g font-size="1.8" fill="#a90000">
<text x="48.9" y="36.6">13</text>
<text x="48.9" y="39.1">14</text>
<text x="48.9" y="41.7">15</text>
<text x="58.3" y="36.6">1</text>
<text x="58.3" y="39.1">2</text>
<text x="58.3" y="41.7">3</text>
<text x="48.9" y="44.2">16</text>
<text x="48.9" y="46.7">17</text>
<text x="58.3" y="44.2">4</text>
<text x="58.3" y="46.7">5</text>
<text x="238.7" y="45.5">1</text>
<text x="48.9" y="49.3">18</text>
<text x="48.9" y="51.8">19</text>
<text x="58.3" y="49.3">6</text>
<text x="58.3" y="51.8">7</text>
<text x="179" y="53.1">1</text>
<text x="187.9" y="53.1">2</text>
<text x="238.7" y="48">2</text>
<text x="48.9" y="54.4">20</text>
<text x="48.9" y="56.9">21</text>
<text x="48.9" y="59.4">22</text>
<text x="57.7" y="59.4">10</text>
<text x="58.3" y="54.4">8</text>
<text x="58.3" y="56.9">9</text>
<text x="179" y="55.6">3</text>
<text x="179" y="58.2">5</text>
<text x="187.9" y="55.6">4</text>
<text x="187.9" y="58.2">6</text>
<text x="238.7" y="56.9">1</text>
<text x="238.7" y="59.4">2</text>
<text x="48.9" y="62">23</text>
<text x="48.9" y="64.5">24</text>
<text x="57.7" y="62">11</text>
<text x="57.7" y="64.5">12</text>
<text x="179" y="60.7">7</text>
<text x="179" y="63.2">9</text>
<text x="187.3" y="63.2">10</text>
<text x="187.9" y="60.7">8</text>
<text x="238.7" y="68.3">1</text>
<text x="238.7" y="70.9">2</text>
<text x="238.7" y="79.8">1</text>
<text x="238.7" y="82.3">2</text>
<text x="87.4" y="87.7" transform="rotate(-90 87.4 87.7)">30</text>
<text x="92.5" y="87.7" transform="rotate(-90 92.5 87.7)">17</text>
<text x="95" y="87.7" transform="rotate(-90 95 87.7)">27</text>
<text x="78" y="95">2</text>
<text x="100.3" y="95">28</text>
<text x="38" y="101.3">3</text>
<text x="49.5" y="101.3">4</text>
<text x="78" y="97.5">1</text>
<text x="78" y="100.1">5</text>
<text x="100.9" y="97.5">3</text>
<text x="78" y="102.6">6</text>
<text x="78" y="105.2">7</text>
<text x="78" y="107.7">8</text>
<text x="100.3" y="105.2">18</text>
<text x="238.7" y="102.6">1</text>
<text x="238.7" y="105.2">2</text>
<text x="238.7" y="107.7">3</text>
<text x="77.4" y="112.8">10</text>
<text x="78" y="110.2">9</text>
<text x="100.3" y="110.2">19</text>
<text x="100.3" y="112.8">20</text>
<text x="238.7" y="110.2">4</text>
<text x="238.7" y="112.8">5</text>
<text x="39.3" y="117.9">2</text>
<text x="50.7" y="117.9">1</text>
<text x="77.4" y="115.3">11</text>
<text x="77.4" y="117.9">12</text>
<text x="100.3" y="115.3">21</text>
<text x="100.3" y="117.9">22</text>
<text x="238.7" y="115.3">6</text>
<text x="238.7" y="117.9">7</text>
<text x="77.4" y="120.4">13</text>
<text x="77.4" y="122.9">14</text>
<text x="77.4" y="125.5">15</text>
<text x="100.3" y="120.4">23</text>
<text x="100.3" y="122.9">24</text>
<text x="100.3" y="125.5">25</text>
<text x="184.7" y="122.9">13</text>
<text x="196.2" y="122.9">12</text>
<text x="238.1" y="125.5">10</text>
<text x="238.7" y="120.4">8</text>
<text x="238.7" y="122.9">9</text>
<text x="77.4" y="128">16</text>
<text x="100.3" y="128">26</text>
<text x="89.9" y="135.3" transform="rotate(-90 89.9 135.3)">4</text>
<text x="92.5" y="135.9" transform="rotate(-90 92.5 135.9)">29</text>
<text x="116.8" y="161">9</text>
<text x="128.2" y="161">8</text>
<text x="145.8" y="160.1" transform="rotate(-90 145.8 160.1)">14</text>
<text x="87.6" y="177.5">5</text>
<text x="99" y="177.5">6</text>
<text x="116.2" y="177.5">11</text>
<text x="127.6" y="177.5">10</text>
<text x="145.8" y="179.8" transform="rotate(-90 145.8 179.8)">7</text>
</g>
<text font-size="1.8" fill="#840084" x="40.6" y="171">10W</text>
</svg>
